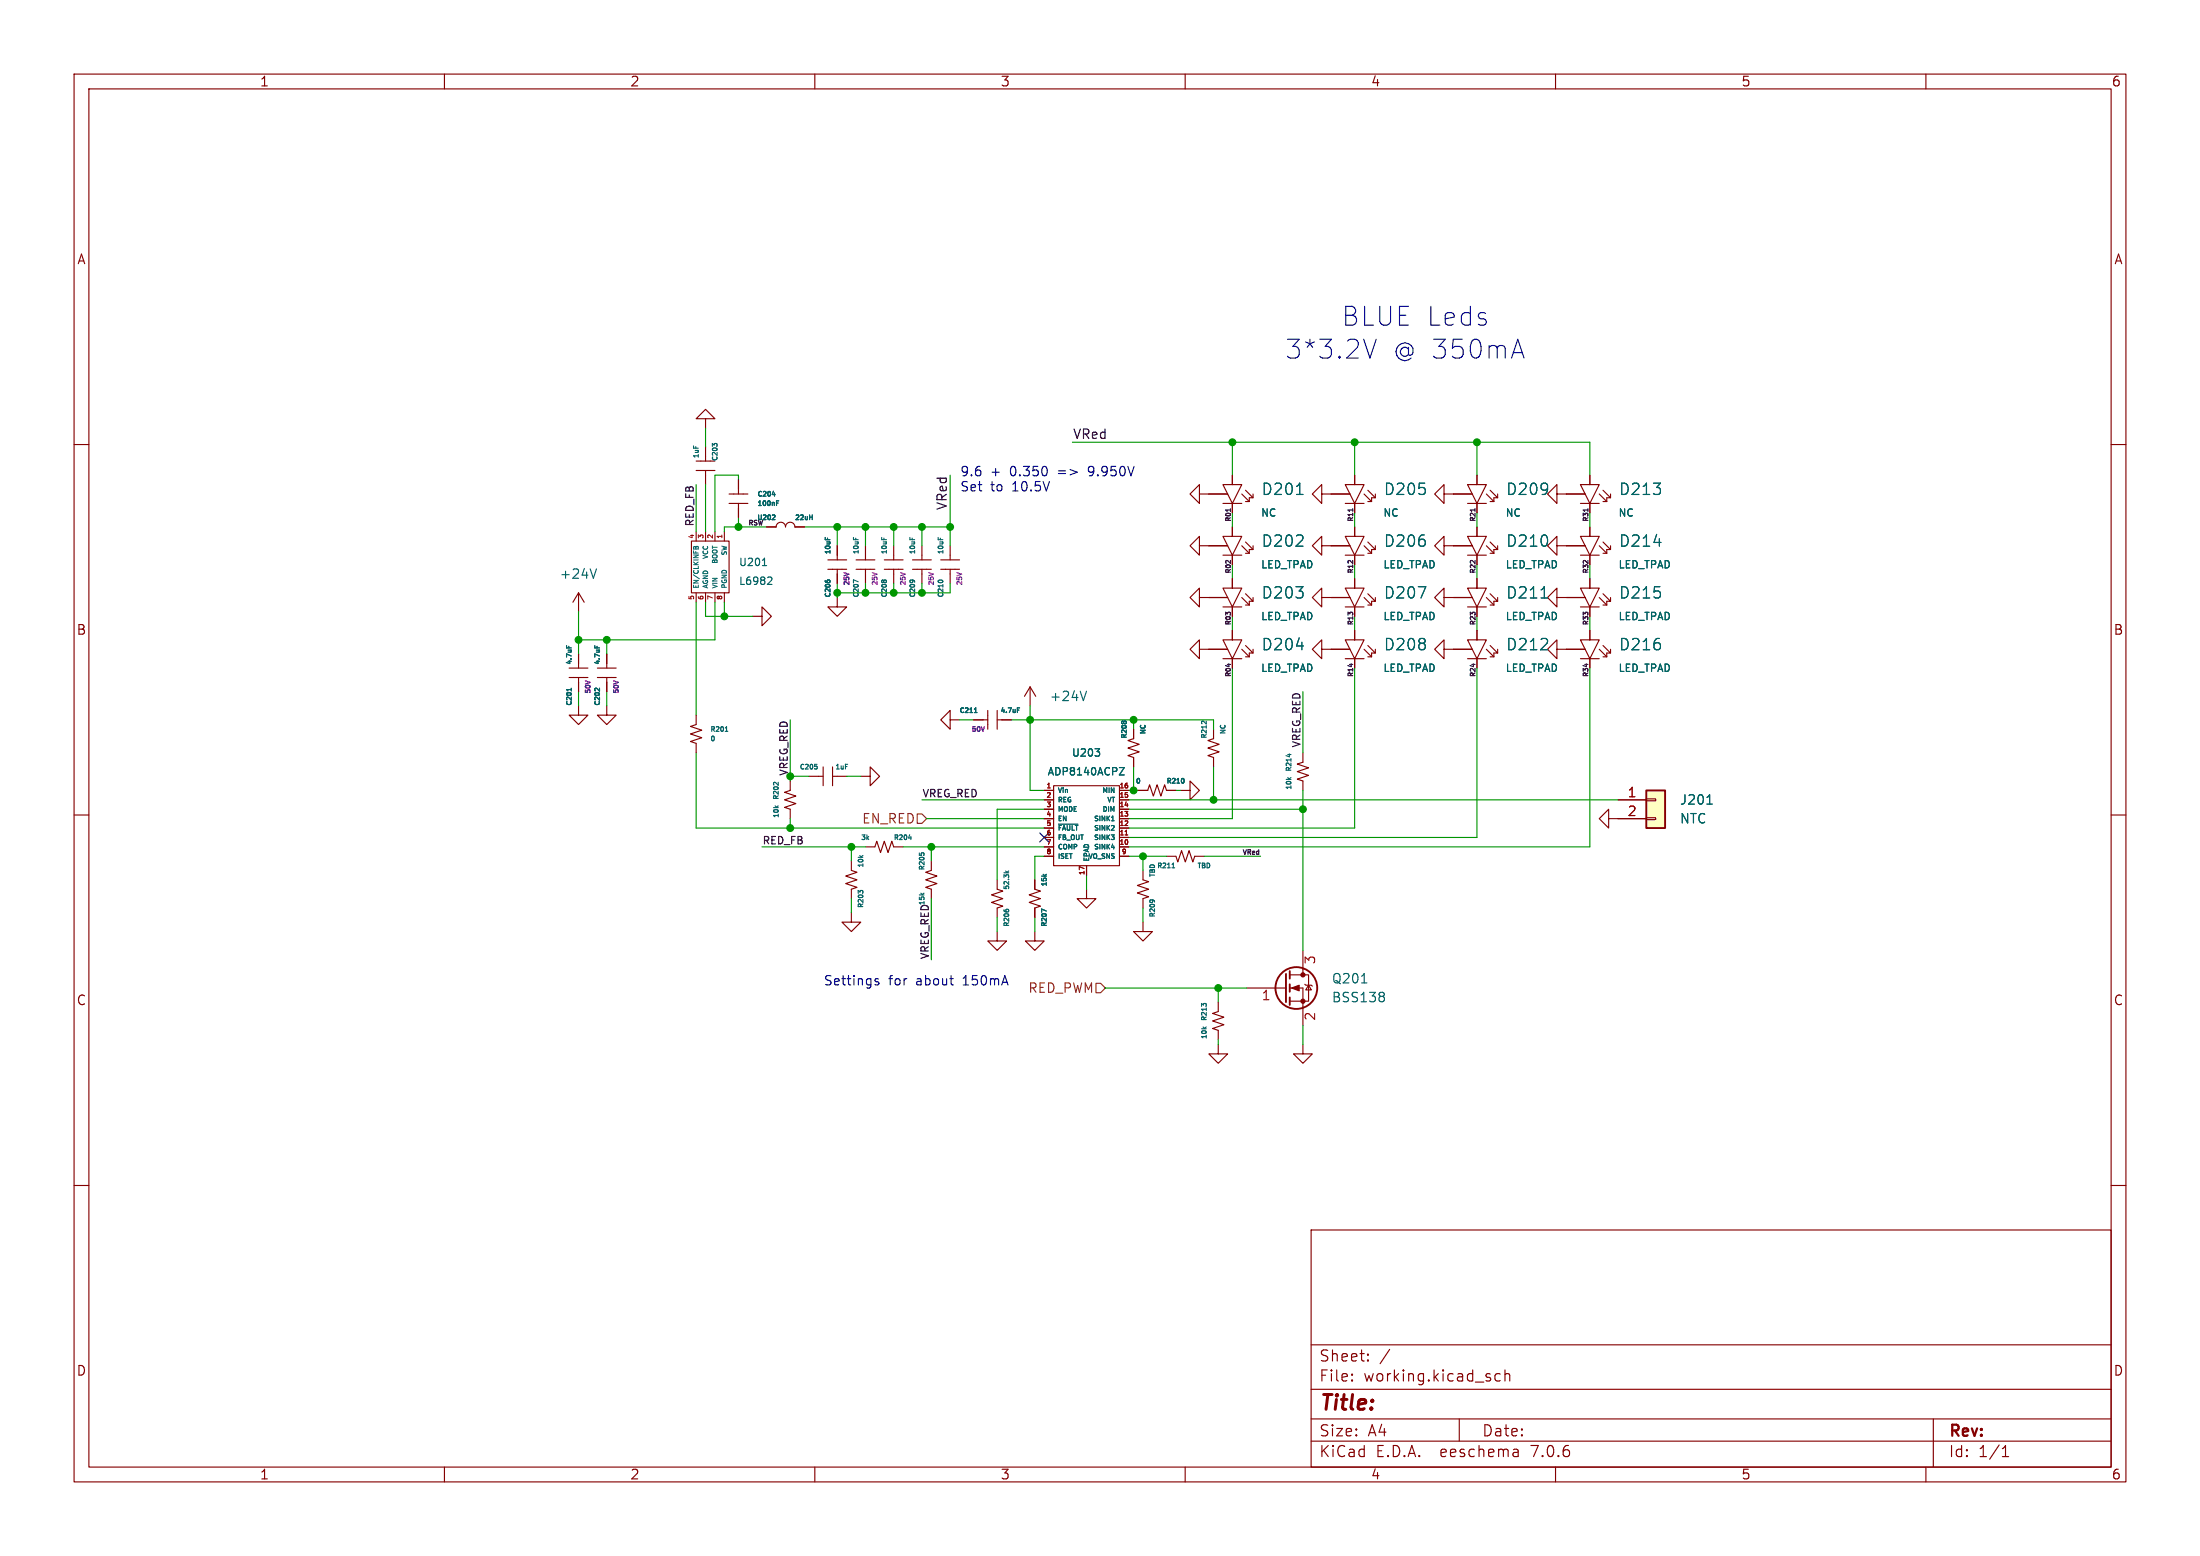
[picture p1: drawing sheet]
<svg xmlns="http://www.w3.org/2000/svg" width="297mm" height="210mm" viewBox="0 0 297 210" stroke-linecap="round" stroke-linejoin="round" font-family="sans-serif">
<g fill="none" stroke="#840000" stroke-width=".15">
<path d="M10 10h277v190h-277zM12 12h273v186h-273zM60 10v2M110 10v2M160 10v2M210 10v2M260 10v2M10 60h2M95.2 56.5h1.3l-1.3-1.3-1.2 1.3h1.2v1.3M285 60h2M93.3 73h5.1v7h-5.1zM94 71.8v1.2"/>
<path d="M94 63.5h2.5M94 62.2h2.5M95.2 60.3v1.9M95.2 63.5v1.9M95.2 71.8v1.2M96.5 71.8v1.2M97.8 71.8v1.2M98.4 67.9h2.6M98.4 66.7h2.6M99.7 64.8v1.9M99.7 67.9v2M103.5 71.1h1.3a.64 .64 0 0 1 .6-.6 .64 .64 0 0 1 .6 .6 .64 .64 0 0 1 .7-.6 .64 .64 0 0 1 .6 .6h1.3"/>
<path d="M111.8 75.6h2.5M111.8 76.8h2.5M113 73.7v1.9M113 76.8v1.9M115.6 75.6h2.5M115.6 76.8h2.5M116.8 73.7v1.9M116.8 76.8v1.9M119.4 75.6h2.5M119.4 76.8h2.5M120.6 73.7v1.9M120.6 76.8v1.9"/>
<path d="M123.2 75.6h2.5M123.2 76.8h2.5M124.5 73.7v1.9M124.5 76.8v1.9M127 75.6h2.5M127 76.8h2.5M128.3 73.7v1.9M128.3 76.8v1.9M161.9 66.7v-1.3l-1.2 1.3 1.2 1.2v-1.2h3.8M161.9 73.7v-1.3l-1.2 1.3 1.2 1.2v-1.2h3.8M165.1 79.4h2.5l-1.2 2.5zM165.1 72.4h2.5l-1.2 2.5z"/>
<path d="M165.1 65.4h2.5l-1.2 2.5zM165.1 74.9h2.5M165.1 67.9h2.5M166.4 64.1v1.3M166.4 67.9v1.3M166.4 71.1v1.3M166.4 74.9v1.3M166.4 78.1v1.3M167.6 73.7l1.1 1M167.6 66.7l1.1 1M168.1 73.2l1.1 1h-.5v.5M168.1 66.2l1.1 1h-.5v.5"/>
<path d="M168.1 74.7h.6M168.1 67.7h.6M169.2 66.7v.5M169.2 73.7v.5M178.4 66.7v-1.3l-1.2 1.3 1.2 1.2v-1.2h3.8M178.4 73.7v-1.3l-1.2 1.3 1.2 1.2v-1.2h3.8M181.6 79.4h2.5l-1.2 2.5zM181.6 72.4h2.5l-1.2 2.5zM181.6 65.4h2.5l-1.2 2.5zM181.6 74.9h2.5M181.6 67.9h2.5M182.9 64.1v1.3"/>
<path d="M182.9 67.9v1.3M182.9 71.1v1.3M182.9 74.9v1.3M182.9 78.1v1.3M184.1 73.7l1.1 1M184.1 66.7l1.1 1M184.7 73.2l1 1h-.5v.5M184.7 66.2l1 1h-.5v.5M184.7 74.7h.5M184.7 67.7h.5M185.7 66.7v.5M185.7 73.7v.5"/>
<path d="M194.9 66.7v-1.3l-1.2 1.3 1.2 1.2v-1.2h3.9M194.9 73.7v-1.3l-1.2 1.3 1.2 1.2v-1.2h3.9M198.1 79.4h2.6l-1.3 2.5zM198.1 72.4h2.6l-1.3 2.5zM198.1 65.4h2.6l-1.3 2.5zM198.1 74.9h2.6M198.1 67.9h2.6M199.4 64.1v1.3M199.4 67.9v1.3M199.4 71.1v1.3M199.4 74.9v1.3M199.4 78.1v1.3"/>
<path d="M200.7 73.7l1 1M200.7 66.7l1 1M201.2 73.2l1 1h-.5v.5M201.2 66.2l1 1h-.5v.5M201.2 74.7h.5M201.2 67.7h.5M202.2 66.7v.5M202.2 73.7v.5M210.2 66.7v-1.3l-1.3 1.3 1.3 1.2v-1.2h3.8M210.2 73.7v-1.3l-1.3 1.3 1.3 1.2v-1.2h3.8M213.4 79.4h2.5l-1.3 2.5zM213.4 72.4h2.5l-1.3 2.5z"/>
<path d="M213.4 65.4h2.5l-1.3 2.5zM213.4 74.9h2.5M213.4 67.9h2.5M214.6 64.1v1.3M214.6 67.9v1.3M214.6 71.1v1.3M214.6 74.9v1.3M214.6 78.1v1.3M215.9 73.7l1 1M215.9 66.7l1 1M216.4 73.2l1 1h-.5v.5M216.4 66.2l1 1h-.5v.5"/>
<path d="M216.4 74.7h.5M216.4 67.7h.5M217.4 66.7v.5M217.4 73.7v.5M76.8 90.2h2.6M76.8 91.4h2.6M78.1 95.3v1.2h1.3l-1.3 1.3-1.3-1.3h1.3M78.1 80v2.6M78.1 88.3v1.9M78.1 91.4v1.9M78.1 80l-.8 1.3M78.1 80l.8 1.3"/>
<path d="M80.6 90.2h2.6M80.6 91.4h2.6M81.9 95.3v1.2h1.3l-1.3 1.3-1.3-1.3h1.3M81.9 88.3v1.9M81.9 91.4v1.9M94 96.5v1.3l-.8 .2 1.5 .6-1.5 .5 1.5 .5-1.5 .5 .8 .2v1.3M94 80v1.3M95.2 80v1.3M96.5 80v1.3M97.8 80v1.3M101.6 83.2h1.3v-1.3l1.2 1.3-1.2 1.3v-1.3M113 80.6v1.3h1.3l-1.3 1.3-1.2-1.3h1.2"/>
<path d="M128.3 97.2v-1.3l-1.3 1.3 1.3 1.2v-1.2h1.2M131.4 97.2h1.9M133.3 95.9v2.5M134.6 95.9v2.5M134.6 97.2h1.9M139.1 92.7l-.8 1.3M139.1 92.7v2.6M139.1 92.7l.7 1.3M153 98.4v1.3l-.7 .2 1.5 .6-1.5 .5 1.5 .5-1.5 .5 .7 .2v1.3M161.9 87.6v-1.2l-1.2 1.2 1.2 1.3v-1.3h3.8M161.9 80.6v-1.2l-1.2 1.2 1.2 1.3v-1.3h3.8M163.8 98.4v1.3l-.7 .2 1.5 .6-1.5 .5 1.5 .5-1.5 .5 .7 .2v1.3"/>
<path d="M165.1 86.4h2.5l-1.2 2.5zM165.1 81.9h2.5M165.1 88.9h2.5M166.4 81.9v1.3M166.4 85.1v1.3M166.4 88.9v1.3M167.6 87.6l1.1 1M167.6 80.6l1.1 1.1M168.1 87.1l1.1 1h-.5v.5M168.1 80.1l1.1 1.1h-.5v.5M168.1 81.7h.6M168.1 88.6h.6"/>
<path d="M169.2 80.6v.6M169.2 87.6v.5M178.4 87.6v-1.2l-1.2 1.2 1.2 1.3v-1.3h3.8M178.4 80.6v-1.2l-1.2 1.2 1.2 1.3v-1.3h3.8M181.6 86.4h2.5l-1.2 2.5zM181.6 81.9h2.5M181.6 88.9h2.5M182.9 81.9v1.3M182.9 85.1v1.3M182.9 88.9v1.3M184.1 87.6l1.1 1M184.1 80.6l1.1 1.1"/>
<path d="M184.7 87.1l1 1h-.5v.5M184.7 80.1l1 1.1h-.5v.5M184.7 81.7h.5M184.7 88.6h.5M185.7 80.6v.6M185.7 87.6v.5M194.9 87.6v-1.2l-1.2 1.2 1.2 1.3v-1.3h3.9M194.9 80.6v-1.2l-1.2 1.2 1.2 1.3v-1.3h3.9M198.1 86.4h2.6l-1.3 2.5zM198.1 81.9h2.6M198.1 88.9h2.6M199.4 81.9v1.3"/>
<path d="M199.4 85.1v1.3M199.4 88.9v1.3M200.7 87.6l1 1M200.7 80.6l1 1.1M201.2 87.1l1 1h-.5v.5M201.2 80.1l1 1.1h-.5v.5M201.2 81.7h.5M201.2 88.6h.5M202.2 80.6v.6M202.2 87.6v.5M210.2 80.6v-1.2l-1.3 1.2 1.3 1.3v-1.3h3.8M210.2 87.6v-1.2l-1.3 1.2 1.3 1.3v-1.3h3.8"/>
<path d="M213.4 86.4h2.5l-1.3 2.5zM213.4 81.9h2.5M213.4 88.9h2.5M214.6 81.9v1.3M214.6 85.1v1.3M214.6 88.9v1.3M215.9 80.6l1 1.1M215.9 87.6l1 1M216.4 80.1l1 1.1h-.5v.5M216.4 87.1l1 1h-.5v.5M216.4 81.7h.5M216.4 88.6h.5"/>
<path d="M217.4 80.6v.6M217.4 87.6v.5M10 110h2M106.7 105.4v1.3l-.8 .2 1.5 .5-1.5 .6 1.5 .5-1.5 .5 .8 .2v1.3M109.2 104.8h1.9M111.1 103.5v2.5M112.4 104.8h1.9M112.4 103.5v2.5M114.9 116.2v1.3l.8 .2-1.5 .5 1.5 .5-1.5 .6 1.5 .5-.8 .2v1.3M116.2 104.8h1.3v-1.3l1.2 1.3-1.2 1.2v-1.2M116.8 114.3h1.3l.3-.8 .5 1.6 .5-1.6 .5 1.6 .5-1.6 .2 .8h1.3M125.7 116.2v1.3l-.7 .2 1.5 .5-1.5 .5 1.5 .6-1.5 .5 .7 .2v1.3"/>
<path d="M134.6 118.7v1.3l.8 .3-1.5 .5 1.5 .5-1.5 .5 1.5 .5-.8 .3v1.2M139.7 118.7v1.3l.8 .3-1.6 .5 1.6 .5-1.6 .5 1.6 .5-.8 .3v1.2M141 106.7h1.2M141 108h1.2M141 110.5h1.2M141 115.6h1.2M141 114.3h1.2M141 113h1.2M141 111.8h1.2M141 109.2h1.2M142.2 106h8.9v10.8h-8.9zM146.7 116.8v1.3"/>
<path d="M151.1 106.7h1.3M151.1 108h1.3M151.1 110.5h1.3M151.1 115.6h1.3M151.1 114.3h1.3M151.1 113h1.3M151.1 111.8h1.3M151.1 109.2h1.3M153.7 106.7h1.2l.3-.8 .5 1.5 .5-1.5 .5 1.5 .5-1.5 .3 .8h1.2M154.3 117.5v1.2l.8 .3-1.6 .5 1.6 .5-1.6 .5 1.6 .5-.8 .3v1.3M157.5 115.6h1.2l.3 .7 .5-1.5 .5 1.5 .5-1.5 .5 1.5 .3-.7h1.3M159.4 106.7h1.3v-1.3l1.2 1.3-1.2 1.3v-1.3"/>
<path d="M175.9 101.6v1.3l-.8 .2 1.6 .5-1.6 .5 1.6 .5-1.6 .6 .8 .2v1.3M217.2 110.5v-1.3l-1.3 1.3 1.3 1.3v-1.3h5M218.4 108h3.8M222.2 110.4h1.3v.2h-1.3zM222.2 107.8h1.3v.3h-1.3zM285 110h2M114.9 123.2v1.3h1.3l-1.3 1.2-1.2-1.2h1.2M134.6 125.7v1.3h1.3l-1.3 1.3-1.3-1.3h1.3M139.7 125.7v1.3h1.3l-1.3 1.3-1.3-1.3h1.3M146.7 120v1.3h1.3l-1.3 1.3-1.3-1.3h1.3M154.3 124.5v1.2h1.3l-1.3 1.3-1.3-1.3h1.3M164.5 135.3v1.2l-.8 .3 1.5 .5-1.5 .5 1.5 .5-1.5 .5 .8 .3v1.2"/>
<path d="M168.3 133.4h5.3M174.1 133.4h1.8v5M174.1 131.6h1.8M175.9 131.6h.8v3.5h-2.6M175.9 128.3v3.3M176.1 132.8l.2 .2h.7l.2 .1M176.7 133l.3 .6h-.7zM10 160h2M164.5 141v1.2h1.2l-1.2 1.3-1.3-1.3h1.3M175.9 141v1.2h1.3l-1.3 1.3-1.3-1.3h1.3M285 160h2M177 166h108v32h-108z"/>
<path d="M60 198v2M110 198v2M160 198v2M177 194.5h108M177 191.5h108M177 187.5h108M177 181.5h108M182.5 186.3h.1l-.1 .1M182.5 186.3v.1M182.5 185.5v.1M182.5 185.5h.1l-.1 .1M184.7 183.6v.1"/>
<path d="M184.7 183.6h-.1l.1 .1M184.7 182.8v.1M184.7 182.8h-.1l.1 .1M187.6 182.1l-1.3 2M197 191.5v3M202.5 185.5l-.4-.1-.3 .3v.4l.2 .2 .1 .1 .4-.1M203.2 185.5a.37 .37 0 0 1 .6 .1v.8M203.2 184.9v1.5M204.9 195.7l.1 .9M205 196.5l-.2 .1M205 196h-.2M210 198v2"/>
<path d="M260 198v2M261 191.5v6.5M270.3 196.6h.9M270.3 195.5l.4-.4v1.5"/>
</g>
<g fill="none" stroke="#006464" stroke-width=".15">
<path d="M96.4 60l.1-.1 .3 .1M80.5 76.8l-.4 1.2M96.4 60.1l-.2-.2v.3M102.9 76.3h.6M103.1 75.5l.1-.2v1M103.8 77.9h.3l.1 .3-.6 .7h.6M104.3 66.7h.3M104.4 69.5h.2v.2l-.4 .4h.4M104.6 66.5v.5M104.8 67.9h.2M104.8 67.6h.3M109.3 69.8h.4"/>
<path d="M109.7 69.5v.6M111.4 72.5v.3M111.4 78.3v.2M111.7 78.4l.1-.1 .2 .1M111.7 72.6v.2M115.2 72.5v.3M115.5 72.6v.2M115.9 78.5l-.7-.2v.4M119 78.4l.2-.1 .1 .1 .2-.1 .2 .1M119 72.5v.3M119.3 72.6v.2M122.8 78.4l.2-.1 .4 .1"/>
<path d="M122.8 72.5v.3M123.1 78.3l.1 .1M123.1 72.6v.2M126.7 78.4a.4 .4 0 0 1 .6 0M126.7 72.5v.3M127 72.6v.2M175 66.7h.9M76.5 87.1v.3M76.8 87.2v.2M77.1 92.9v.3M77.1 93.1h-.6l.1 .1M80.3 87.1v.3"/>
<path d="M80.6 87.2v.2M80.9 92.9v.4l-.3-.4h-.2l-.1 .1M97.9 98.7h.4M98 98.2l.1-.1v.6M131.5 96.2h.4M131.6 95.7l.1-.2v.7M137.3 95.8h.3M137.3 95.5h.3M146.7 93.3l-.4 1.3M151.4 97.4l.1-.1 .2 .1 .2-.1 .2 .1M162.8 97.3v.4l-.3-.3-.2-.1-.1 .1M208.1 80.7h.8"/>
<path d="M104.6 108.8l.3 .2M105.1 105.6v.4l-.4-.4h-.2l-.1 .1M105.1 108.8l-.3 .1M110 103.2h.3M110.2 103.4l.1 .1-.1 .3M116.1 115.5l.2 .2M116.5 115.5l-.3 .1M122.7 113.1h.4M123 112.9v.4M124.1 115.1v.3M124.4 115.2l.1-.1 .2 .1M135.8 117.6l.2 .2"/>
<path d="M136.2 117.6l-.3 .1M140.8 118l.3 .2M141.3 118l-.3 .2M147.8 101.1h.6l-.3 .3M148.4 101.5v.1v.4M151.1 103.6h.7l-.7 1h.7M158.2 117.1h.4M158.3 116.6l.1-.1v.6M159.7 105.1a.4 .4 0 0 1 0 .6M173.9 101.8h.4M173.9 105l.2 .2M174.1 101.7v.4"/>
<path d="M174.3 105l-.3 .1M230.4 108.5h.8M116.1 120.4l-.2-.2v.4M116.1 120.3l.1-.1 .3 .1M124.3 120.5l.3 .3M124.7 120.5l-.2 .2M135.5 122.8v.1M135.8 122.8l.1-.1 .3 .1M141.3 123l-.7-.3v.4M155.2 121.6l.1-.1 .5 .1M155.5 121.5l.1 .1M162.4 138.6l.3 .2"/>
<path d="M162.5 135.6l-.3-.2v.4M162.5 135.6l.1-.2 .2 .2M162.8 138.6l-.2 .2M183.8 132.7h.7M186.6 133.9l.3 .3-.3 .3 .3 .2v.3l-.3 .2"/>
</g>
<g fill="none" stroke="#840000" stroke-width=".25">
<path d="M222.2 106.7h2.6v5.1h-2.6zM173.6 131.4v3.9M174.1 131.1v1M174.1 132.8v1.1M174.1 134.6v1"/>
<circle cx="175" cy="133.3" r="2.82"/>
</g>
<g fill="#840000" stroke="#840000" stroke-width=".15">
<path d="M174.4 133.4l1-.4v.7z"/>
<circle cx="175.9" cy="135.1" r=".28"/>
<circle cx="175.9" cy="131.6" r=".28"/>
</g>
<path d="M222.2 106.7h2.6v5.1h-2.6z" fill="#ffffc2" stroke="#ffffc2" stroke-width=".14"/>
<path d="M142.9 111.2h2.6M150 112.7h.4l-.2 .2M150.1 114.4h.3M150.1 110.8h.3M150.4 111.4v.3l-.4 .3h.4M150.4 113v.3" fill="none" stroke="#006464" stroke-width=".14"/>
<path d="M151.9 112.7h.3" fill="none" stroke="#a90000" stroke-width=".14"/>
<path d="M123.8 109.9h.7l.6 .6-.6 .6h-.7zM148 132.7h.6l.6 .7-.6 .6h-.6z" fill="none" stroke="#725600" stroke-width=".15"/>
<path d="M166.1 68.7v.3M182.6 68.7v.3M199.1 68.7v.3M214.4 68.7v.3" fill="none" stroke="#0f0f0f" stroke-width=".15"/>
<path d="M185.8 45.8l-.9 2.5M204.3 47.6h1.2M204.9 45.8l.8 2.5M118.6 132.2l-.3-.1-.2 .2 .1 .2 .4 .1v.3h-.5" fill="none" stroke="#0000c2" stroke-width=".15"/>
<g fill="none" stroke="#009600" stroke-width=".15">
<path d="M95.2 57.8v2.5M144.8 59.7h69.8v4.4M166.4 59.7v4.4M182.9 59.7v4.4M199.4 59.7v4.4M94 65.4v6.4M95.2 65.4v6.4M99.7 64.8v-.7h-3.2v7.7M99.7 69.9v1.2M103.5 71.1h-5.7v.7M108.6 71.1h19.7M113 71.1v2.6"/>
<path d="M113 78.7v1.9M116.8 71.1v2.6M116.8 78.7v1.3M120.6 71.1v2.6M120.6 78.7v1.3M124.5 71.1v2.6M124.5 78.7v1.3M128.3 78.7v1.3h-15.3M128.3 64.1v9.6M166.4 69.2v1.9M166.4 76.2v1.9M182.9 69.2v1.9"/>
<path d="M182.9 76.2v1.9M199.4 69.2v1.9M199.4 76.2v1.9M214.6 69.2v1.9M214.6 76.2v1.9M78.1 82.6v5.7M78.1 93.3v2M81.9 86.4v1.9M81.9 93.3v2M94 81.3v15.2M95.2 81.3v1.9h6.4M96.5 81.3v5.1h-18.4"/>
<path d="M97.8 81.3v1.9M106.7 97.2v8.2M129.5 97.2h1.9M136.5 97.2h27.3v1.2M139.1 95.3v11.4h1.9M153 97.2v1.2M166.4 83.2v1.9M166.4 90.2v20.3h-14M175.9 93.3v8.3M182.9 83.2v1.9M182.9 90.2v21.6h-30.5M199.4 83.2v1.9"/>
<path d="M199.4 90.2v22.8h-47M214.6 90.2v24.1h-62.2M214.6 83.2v1.9M94 101.6v10.2h47M102.9 114.3h13.9M106.7 110.5v1.3M106.7 104.8h2.5M114.3 104.8h1.9M114.9 114.3v1.9M121.9 114.3h19.1M124.5 108h16.5M125.1 110.5h15.9"/>
<path d="M125.7 114.3v1.9M141 109.2h-6.4v9.5M141 115.6h-1.3v3.1M146.7 118.1v1.9M152.4 108h66M152.4 106.7h1.3M152.4 109.2h23.5M152.4 115.6h5.1M153 103.5v3.2M154.3 115.6v1.9M158.7 106.7h.7M162.6 115.6h7.6"/>
<path d="M163.8 103.5v4.5M175.9 106.7v21.6M114.9 121.3v1.9M125.7 121.3v8.2M134.6 123.8v1.9M139.7 123.8v1.9M149.2 133.4h19.1M154.3 122.6v1.9M164.5 133.4v1.9M175.9 138.4v2.6M164.5 140.3v.7"/>
</g>
<path d="M140.4 112.4l1.2 1.2M141.6 112.4l-1.2 1.2" fill="none" stroke="#000084" stroke-width=".15"/>
<g fill="#009600" stroke="#009600" stroke-width=".15">
<circle cx="175.9" cy="109.2" r=".46"/>
<circle cx="153" cy="97.2" r=".46"/>
<circle cx="153" cy="106.7" r=".46"/>
<circle cx="163.8" cy="108" r=".46"/>
<circle cx="164.5" cy="133.4" r=".46"/>
<circle cx="199.4" cy="59.7" r=".46"/>
<circle cx="182.9" cy="59.7" r=".46"/>
<circle cx="166.4" cy="59.7" r=".46"/>
<circle cx="116.8" cy="71.1" r=".46"/>
<circle cx="113" cy="80" r=".46"/>
<circle cx="116.8" cy="80" r=".46"/>
<circle cx="113" cy="71.1" r=".46"/>
<circle cx="99.7" cy="71.1" r=".46"/>
<circle cx="114.9" cy="114.3" r=".46"/>
<circle cx="106.7" cy="111.8" r=".46"/>
<circle cx="106.7" cy="104.8" r=".46"/>
<circle cx="139.1" cy="97.2" r=".46"/>
<circle cx="125.7" cy="114.3" r=".46"/>
<circle cx="154.3" cy="115.6" r=".46"/>
<circle cx="124.5" cy="80" r=".46"/>
<circle cx="120.6" cy="71.1" r=".46"/>
<circle cx="124.5" cy="71.1" r=".46"/>
<circle cx="128.3" cy="71.1" r=".46"/>
<circle cx="120.6" cy="80" r=".46"/>
<circle cx="97.8" cy="83.2" r=".46"/>
<circle cx="81.9" cy="86.4" r=".46"/>
<circle cx="78.1" cy="86.4" r=".46"/>
</g>
<g font-size="3.5" fill="#0000c2">
<text x="181" y="44.2">BLUE Leds</text>
<text x="173.4" y="48.6">3*3.2V</text>
<text x="187.8" y="48.6">@ 350mA</text>
</g>
<text font-size="2.8" fill="#840000" x="178" y="190.9">Title:</text>
<g font-size="2.1" fill="#006464">
<text x="170.2" y="67">D201</text>
<text x="186.7" y="67">D205</text>
<text x="203.3" y="67">D209</text>
<text x="218.5" y="67">D213</text>
<text x="170.2" y="74">D202</text>
<text x="186.7" y="74">D206</text>
<text x="203.3" y="74">D210</text>
<text x="218.5" y="74">D214</text>
<text x="170.2" y="81">D203</text>
<text x="186.7" y="81">D207</text>
<text x="203.3" y="81">D211</text>
<text x="218.5" y="81">D215</text>
<text x="170.2" y="88">D204</text>
<text x="186.7" y="88">D208</text>
<text x="203.3" y="88">D212</text>
<text x="218.5" y="88">D216</text>
</g>
<g font-size="2.1" fill="#840000">
<text x="178" y="184">Sheet:</text>
<text x="178" y="186.7">File:</text>
<text x="184.1" y="186.7">working.kicad_sch</text>
<text x="178" y="196.9">KiCad</text>
<text x="178" y="194.1">Size:</text>
<text x="184.7" y="194.1">A4</text>
<text x="185.7" y="196.9">E.D.A.</text>
<text x="194.6" y="196.9">eeschema</text>
<text x="200" y="194.1">Date:</text>
<text x="207" y="196.9">7.0.6</text>
<text x="263" y="194.3">Rev:</text>
<text x="263" y="196.9">Id:</text>
<text x="267.1" y="196.9">1/1</text>
</g>
<g font-size="1.8" fill="#840000">
<text x="35" y="11.9">1</text>
<text x="85" y="11.9">2</text>
<text x="135" y="11.9">3</text>
<text x="185" y="11.9">4</text>
<text x="235" y="11.9">5</text>
<text x="285" y="11.9">6</text>
<text x="10.3" y="35.9">A</text>
<text x="285.3" y="35.9">A</text>
<text x="10.3" y="85.9">B</text>
<text x="285.3" y="85.9">B</text>
<text x="10.3" y="135.9">C</text>
<text x="285.3" y="135.9">C</text>
<text x="10.3" y="185.9">D</text>
<text x="285.3" y="185.9">D</text>
<text x="35" y="199.9">1</text>
<text x="85" y="199.9">2</text>
<text x="135" y="199.9">3</text>
<text x="185" y="199.9">4</text>
<text x="235" y="199.9">5</text>
<text x="285" y="199.9">6</text>
</g>
<g font-size="1.8" fill="#0f0f0f">
<text x="144.8" y="59.3">VRed</text>
<text x="127.9" y="68.9" transform="rotate(-90 127.9 68.9)">VRed</text>
</g>
<g font-size="1.8" fill="#0000c2">
<text x="129.5" y="64.4">9.6</text>
<text x="133.7" y="64.4">+</text>
<text x="136.5" y="64.4">0.350</text>
<text x="143.1" y="64.4">=&gt;</text>
<text x="147.4" y="64.4">9.950V</text>
<text x="129.5" y="66.4">Set</text>
<text x="133.7" y="66.4">to</text>
<text x="136.8" y="66.4">10.5V</text>
<text x="111.1" y="133.1">Settings</text>
<text x="120" y="133.1">for</text>
<text x="123.8" y="133.1">about</text>
<text x="130.3" y="133.1">150mA</text>
</g>
<g font-size="1.8" fill="#006464">
<text x="75.5" y="78.3">+24V</text>
<text x="141.6" y="94.8">+24V</text>
<text x="226.7" y="108.8">J201</text>
<text x="226.7" y="111.4">NTC</text>
<text x="179.7" y="135.5">BSS138</text>
<text x="179.7" y="132.9">Q201</text>
</g>
<g font-size="1.8" fill="#a90000">
<text x="219.6" y="107.7">1</text>
<text x="219.6" y="110.2">2</text>
<text x="177.9" y="130.2" transform="rotate(-90 177.9 130.2)">3</text>
<text x="170.2" y="135.3">1</text>
<text x="177.9" y="137.9" transform="rotate(-90 177.9 137.9)">2</text>
</g>
<g font-size="1.8" fill="#725600">
<text x="116.3" y="111.4">EN_RED</text>
<text x="138.7" y="134.2">RED_PWM</text>
</g>
<g font-size="1.4" fill="#0f0f0f">
<text x="93.7" y="71.2" transform="rotate(-90 93.7 71.2)">RED_FB</text>
<text x="175.6" y="101" transform="rotate(-90 175.6 101)">VREG_RED</text>
<text x="106.4" y="104.8" transform="rotate(-90 106.4 104.8)">VREG_RED</text>
<text x="124.5" y="107.7">VREG_RED</text>
<text x="102.9" y="114">RED_FB</text>
<text x="125.5" y="129.5" transform="rotate(-90 125.5 129.5)">VREG_RED</text>
</g>
<g font-size="1.4" fill="#006464">
<text x="170.1" y="69.9">NC</text>
<text x="186.6" y="69.9">NC</text>
<text x="203.2" y="69.9">NC</text>
<text x="218.4" y="69.9">NC</text>
<text x="99.7" y="76.6">U201</text>
<text x="170.1" y="76.9">LED_TPAD</text>
<text x="186.6" y="76.9">LED_TPAD</text>
<text x="203.2" y="76.9">LED_TPAD</text>
<text x="218.4" y="76.9">LED_TPAD</text>
<text x="99.7" y="79.2">L6982</text>
<text x="170.1" y="83.9">LED_TPAD</text>
<text x="186.6" y="83.9">LED_TPAD</text>
<text x="203.2" y="83.9">LED_TPAD</text>
<text x="218.4" y="83.9">LED_TPAD</text>
<text x="170.1" y="90.9">LED_TPAD</text>
<text x="186.6" y="90.9">LED_TPAD</text>
<text x="203.2" y="90.9">LED_TPAD</text>
<text x="218.4" y="90.9">LED_TPAD</text>
<text x="141.3" y="104.9">ADP8140ACPZ</text>
<text x="144.6" y="102.3">U203</text>
</g>
<g font-size=".9" fill="#006464">
<text x="94.5" y="62" transform="rotate(-90 94.5 62)">1uF</text>
<text x="97.1" y="62.3" transform="rotate(-90 97.1 62.3)">C203</text>
<text x="102.1" y="70.4">U202</text>
<text x="102.1" y="67.2">C204</text>
<text x="102.1" y="68.5">100nF</text>
<text x="107.2" y="70.4">22uH</text>
<text x="95.8" y="75.6" transform="rotate(-90 95.8 75.6)">VCC</text>
<text x="97" y="76.2" transform="rotate(-90 97 76.2)">BOOT</text>
<text x="98.3" y="75.1" transform="rotate(-90 98.3 75.1)">SW</text>
<text x="112.3" y="74.9" transform="rotate(-90 112.3 74.9)">10uF</text>
<text x="116.1" y="74.9" transform="rotate(-90 116.1 74.9)">10uF</text>
<text x="119.9" y="74.9" transform="rotate(-90 119.9 74.9)">10uF</text>
<text x="123.7" y="74.9" transform="rotate(-90 123.7 74.9)">10uF</text>
<text x="127.5" y="74.9" transform="rotate(-90 127.5 74.9)">10uF</text>
<text x="94.5" y="79.5" transform="rotate(-90 94.5 79.5)">EN/CLKIN FB</text>
<text x="95.8" y="79.5" transform="rotate(-90 95.8 79.5)">AGND</text>
<text x="97" y="79.5" transform="rotate(-90 97 79.5)">VIN</text>
<text x="98.3" y="79.5" transform="rotate(-90 98.3 79.5)">PGND</text>
<text x="112.3" y="80.8" transform="rotate(-90 112.3 80.8)">C206</text>
<text x="116.1" y="80.8" transform="rotate(-90 116.1 80.8)">C207</text>
<text x="119.9" y="80.8" transform="rotate(-90 119.9 80.8)">C208</text>
<text x="123.7" y="80.8" transform="rotate(-90 123.7 80.8)">C209</text>
<text x="127.5" y="80.8" transform="rotate(-90 127.5 80.8)">C210</text>
<text x="77.4" y="89.8" transform="rotate(-90 77.4 89.8)">4.7uF</text>
<text x="81.2" y="89.8" transform="rotate(-90 81.2 89.8)">4.7uF</text>
<text x="77.4" y="95.4" transform="rotate(-90 77.4 95.4)">C201</text>
<text x="81.2" y="95.4" transform="rotate(-90 81.2 95.4)">C202</text>
<text x="95.8" y="99">R201</text>
<text x="95.8" y="100.2">0</text>
<text x="129.4" y="96.4">C211</text>
<text x="134.9" y="96.4">4.7uF</text>
<text x="152.3" y="99.8" transform="rotate(-90 152.3 99.8)">R208</text>
<text x="154.9" y="99.2" transform="rotate(-90 154.9 99.2)">NC</text>
<text x="163.1" y="99.8" transform="rotate(-90 163.1 99.8)">R212</text>
<text x="165.6" y="99.2" transform="rotate(-90 165.6 99.2)">NC</text>
<text x="107.8" y="104.1">C205</text>
<text x="112.6" y="104.1">1uF</text>
<text x="142.7" y="107.2">Vin</text>
<text x="148.7" y="107.2">MIN</text>
<text x="153.2" y="106">0</text>
<text x="157.4" y="106">R210</text>
<text x="174.5" y="106.7" transform="rotate(-90 174.5 106.7)">10k</text>
<text x="174.5" y="104.3" transform="rotate(-90 174.5 104.3)">R214</text>
<text x="105.3" y="110.5" transform="rotate(-90 105.3 110.5)">10k</text>
<text x="105.3" y="108.1" transform="rotate(-90 105.3 108.1)">R202</text>
<text x="116.1" y="113.6">3k</text>
<text x="120.5" y="113.6">R204</text>
<text x="142.7" y="108.5">REG</text>
<text x="142.7" y="109.7">MODE</text>
<text x="142.7" y="111">EN</text>
<text x="142.7" y="112.3">~{FAULT}</text>
<text x="142.7" y="113.5">FB_OUT</text>
<text x="147.6" y="113.5">SINK3</text>
<text x="147.6" y="112.3">SINK2</text>
<text x="147.6" y="111">SINK1</text>
<text x="148.7" y="109.7">DIM</text>
<text x="149.3" y="108.5">VT</text>
<text x="116.8" y="117.2" transform="rotate(-90 116.8 117.2)">10k</text>
<text x="125" y="117.6" transform="rotate(-90 125 117.6)">R205</text>
<text x="141.5" y="119.8" transform="rotate(-90 141.5 119.8)">15k</text>
<text x="142.7" y="114.8">COMP</text>
<text x="142.7" y="116.1">ISET</text>
<text x="146.8" y="116.1">VO_SNS</text>
<text x="147.2" y="116.3" transform="rotate(-90 147.2 116.3)">EPAD</text>
<text x="147.6" y="114.8">SINK4</text>
<text x="156.1" y="117.4">R211</text>
<text x="156.1" y="118.5" transform="rotate(-90 156.1 118.5)">TBD</text>
<text x="161.5" y="117.4">TBD</text>
<text x="116.8" y="122.7" transform="rotate(-90 116.8 122.7)">R203</text>
<text x="136.4" y="125.2" transform="rotate(-90 136.4 125.2)">R206</text>
<text x="136.4" y="120.2" transform="rotate(-90 136.4 120.2)">52.3k</text>
<text x="141.5" y="125.2" transform="rotate(-90 141.5 125.2)">R207</text>
<text x="156.1" y="123.9" transform="rotate(-90 156.1 123.9)">R209</text>
<text x="163.1" y="137.9" transform="rotate(-90 163.1 137.9)">R213</text>
<text x="163.1" y="140.4" transform="rotate(-90 163.1 140.4)">10k</text>
</g>
<g font-size=".9" fill="#0f0f0f">
<text x="101" y="70.9">RSW</text>
<text x="166.2" y="70.5" transform="rotate(-90 166.2 70.5)">R01</text>
<text x="182.7" y="70.5" transform="rotate(-90 182.7 70.5)">R11</text>
<text x="199.2" y="70.5" transform="rotate(-90 199.2 70.5)">R21</text>
<text x="214.5" y="70.5" transform="rotate(-90 214.5 70.5)">R31</text>
<text x="166.2" y="77.5" transform="rotate(-90 166.2 77.5)">R02</text>
<text x="182.7" y="77.5" transform="rotate(-90 182.7 77.5)">R12</text>
<text x="199.2" y="77.5" transform="rotate(-90 199.2 77.5)">R22</text>
<text x="214.5" y="77.5" transform="rotate(-90 214.5 77.5)">R32</text>
<text x="166.2" y="84.5" transform="rotate(-90 166.2 84.5)">R03</text>
<text x="182.7" y="84.5" transform="rotate(-90 182.7 84.5)">R13</text>
<text x="199.2" y="84.5" transform="rotate(-90 199.2 84.5)">R23</text>
<text x="214.5" y="84.5" transform="rotate(-90 214.5 84.5)">R33</text>
<text x="166.2" y="91.4" transform="rotate(-90 166.2 91.4)">R04</text>
<text x="182.7" y="91.4" transform="rotate(-90 182.7 91.4)">R14</text>
<text x="199.2" y="91.4" transform="rotate(-90 199.2 91.4)">R24</text>
<text x="214.5" y="91.4" transform="rotate(-90 214.5 91.4)">R34</text>
<text x="167.6" y="115.4">VRed</text>
<text x="125" y="122.3" transform="rotate(-90 125 122.3)">15k</text>
</g>
<g font-size=".9" fill="#a90000">
<text x="93.7" y="72.8" transform="rotate(-90 93.7 72.8)">4</text>
<text x="95" y="72.8" transform="rotate(-90 95 72.8)">3</text>
<text x="96.3" y="72.8" transform="rotate(-90 96.3 72.8)">2</text>
<text x="97.5" y="72.8" transform="rotate(-90 97.5 72.8)">1</text>
<text x="93.7" y="81.1" transform="rotate(-90 93.7 81.1)">5</text>
<text x="95" y="81.1" transform="rotate(-90 95 81.1)">6</text>
<text x="96.3" y="81.1" transform="rotate(-90 96.3 81.1)">7</text>
<text x="97.5" y="81.1" transform="rotate(-90 97.5 81.1)">8</text>
<text x="141.2" y="106.4">1</text>
<text x="141.2" y="107.7">2</text>
<text x="151" y="107.7">15</text>
<text x="151" y="106.4">16</text>
<text x="141.2" y="109">3</text>
<text x="141.2" y="110.2">4</text>
<text x="141.2" y="111.5">5</text>
<text x="141.2" y="112.8">6</text>
<text x="151" y="112.8">11</text>
<text x="151" y="111.5">12</text>
<text x="151" y="110.2">13</text>
<text x="151" y="109">14</text>
<text x="141.2" y="114">7</text>
<text x="141.2" y="115.3">8</text>
<text x="146.4" y="118.2" transform="rotate(-90 146.4 118.2)">17</text>
<text x="151" y="114">10</text>
<text x="151.3" y="115.3">9</text>
</g>
<g font-size=".9" fill="#840084">
<text x="114.8" y="79.1" transform="rotate(-90 114.8 79.1)">25V</text>
<text x="118.7" y="79.1" transform="rotate(-90 118.7 79.1)">25V</text>
<text x="122.5" y="79.1" transform="rotate(-90 122.5 79.1)">25V</text>
<text x="126.3" y="79.1" transform="rotate(-90 126.3 79.1)">25V</text>
<text x="130.1" y="79.1" transform="rotate(-90 130.1 79.1)">25V</text>
<text x="79.9" y="93.8" transform="rotate(-90 79.9 93.8)">50V</text>
<text x="83.7" y="93.8" transform="rotate(-90 83.7 93.8)">50V</text>
<text x="131" y="99">50V</text>
</g>
</svg>
